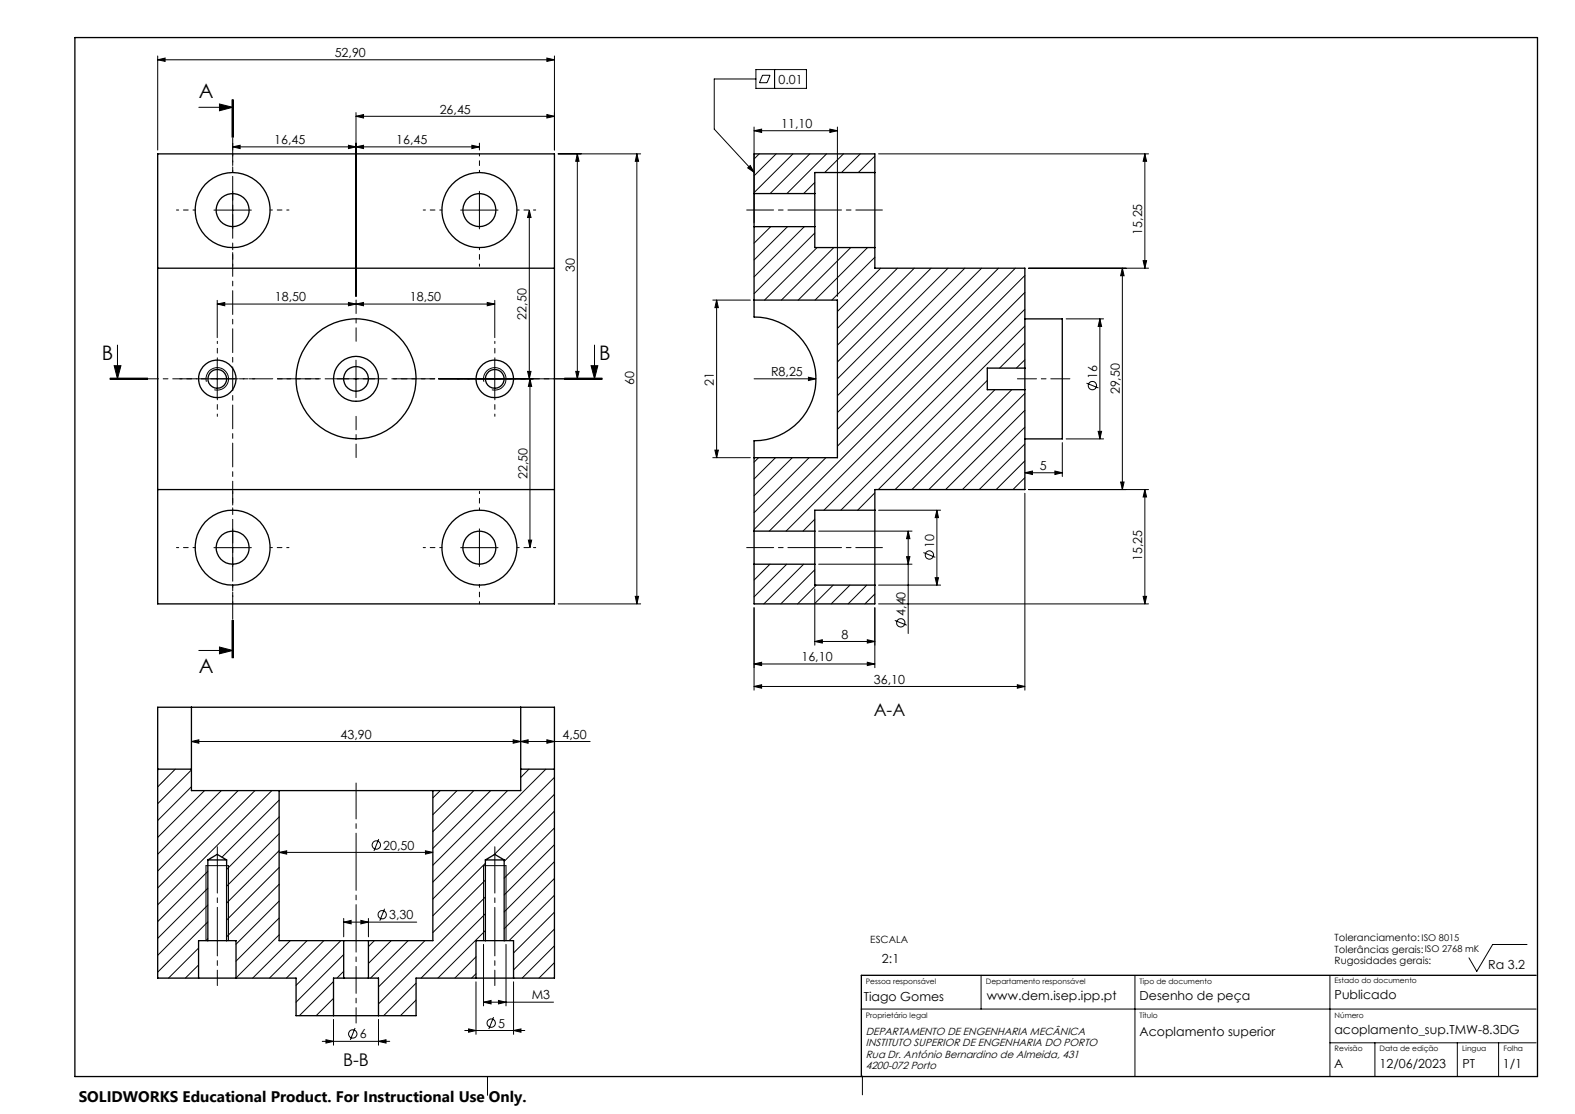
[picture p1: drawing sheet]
<svg xmlns="http://www.w3.org/2000/svg" width="420mm" height="297mm" viewBox="0 0 420 297" stroke-linecap="round" stroke-linejoin="round" font-family="sans-serif">
<g fill="none" stroke="#000" stroke-width=".35">
<path d="M20 10h390v277h-390zM42.1 41h105.7v120h-105.7zM201.1 51.6v8.8M201.1 51.6h16.2M217.3 51.6v8.8M233.3 46v20M233.3 46v-5h-32.2v10.6M233.3 46h-16v5.6M42.1 71.5h105.7M201.1 60.4v24.1a16.5 16.5 0 0 1 16.5 16.5 16.5 16.5 0 0 1-16.5 16.5v24.1M201.1 60.4h16.2M217.3 60.4v5.6h16"/>
<path d="M233.3 66v5.5h40v26.6M201.1 80h22.2v42h-22.2M273.3 98.1v5.8M273.3 85h10v32h-10M273.3 98.1h-10v5.8h10M273.3 103.9v26.6h-40v5.5M42.1 130.5h105.7M233.3 136v20M233.3 136h-16v5.6M201.1 141.6v8.8M201.1 150.4v10.6h32.2v-5M201.1 150.4h16.2"/>
<path d="M201.1 141.6h16.2M217.3 141.6v8.8M217.3 150.4v5.6h16M51 188.6v16.5M138.9 188.6v16.5M42.1 205.1v-16.5h105.7v16.5M42.1 205.1v55.7h10.9M42.1 205.1h8.9M51 205.1v5.7h23.4M74.4 210.8h41M74.4 210.8v40h17.3M115.4 210.8v40h-17.2"/>
<path d="M138.9 205.1h8.9M138.9 205.1v5.7h-23.5M147.8 205.1v55.7h-10.9M55.4 229.3h5M55.4 229.3l2.5-1.5 2.5 1.5M55.4 229.3v21.5M60.4 229.3v21.5M129.4 229.3h5M129.4 229.3l2.5-1.5 2.5 1.5M129.4 229.3v21.5M134.4 229.3v21.5M55.4 250.8h5"/>
<path d="M55.4 250.8h-2.4v10M60.4 250.8h2.5v10M91.7 250.8h6.5M91.7 250.8v10M98.2 250.8v10M129.4 250.8h5M129.4 250.8h-2.5v10M134.4 250.8h2.5v10M53 260.8h9.9M62.9 260.8h16.1v10h9.9M88.9 270.8h12M91.7 260.8h6.5"/>
<path d="M91.7 260.8h-2.8v10M98.2 260.8h2.7v10M126.9 260.8h10M126.9 260.8h-16v10h-10M409.6 260h-179.9v27"/>
<circle cx="62" cy="56" r="10"/>
<circle cx="62" cy="56" r="4.4"/>
<circle cx="127.8" cy="56" r="10"/>
<circle cx="127.8" cy="56" r="4.4"/>
<circle cx="57.9" cy="101" r="2.5"/>
<circle cx="57.9" cy="101" r="5"/>
<circle cx="94.9" cy="101" r="6"/>
<circle cx="94.9" cy="101" r="3.3"/>
<circle cx="94.9" cy="101" r="16"/>
<circle cx="131.9" cy="101" r="5"/>
<circle cx="131.9" cy="101" r="2.5"/>
<circle cx="62" cy="146" r="10"/>
<circle cx="62.1" cy="146" r="4.4"/>
<circle cx="127.8" cy="146" r="10"/>
<circle cx="127.8" cy="146" r="4.4"/>
</g>
<g fill="none" stroke="#000" stroke-width=".27">
<path d="M42.1 15.9l1.9-.4v.9zM42.1 14.9v25.1M42.1 15.9h105.7M145.8 15.5l2 .4-2 .5zM147.8 14.9v25.1M201.6 18.6h13.5v5h-13.5zM206.6 18.6v5M53 28.6h9.1M58.5 27.7l3.6 .9-3.6 .9zM61.9 26.6v10M62.1 39.2l1.9-.5v.9zM62.1 38.2v1.8"/>
<path d="M62.1 39.2h65.7M62.1 26.6v10M62.2 26.6v10M92.9 38.7l2 .5-2 .4zM94.9 39.2l2-.5v.9zM94.9 31l2-.5v1zM94.9 30v49M94.9 31h52.9M125.8 38.7l2 .5-2 .4zM127.8 38.2v1.8M145.8 30.5l2 .5-2 .5zM201.1 34.9l2-.5v.9z"/>
<path d="M201.1 33.9v25.5M201.1 34.9h22.2M201.6 21.1h-11.1v13.3l10.6 11.5M203.3 20.1h2.1l-.9 1.9h-2zM221.3 34.4l2 .5-2 .4zM223.3 33.9v45.1M57 56h10M62.1 51v10M122.8 56h10M127.8 51v10M141.1 56v45M141.1 56l.5 2h-.9z"/>
<path d="M148.8 41h22.1M154 41l.4 2h-.9zM154 41v60M169.8 41l.5 2h-.9zM169.8 41v120M199.4 44.8l.7-.7 1 1.8zM202.5 41l-1.4 1.4M207 41l-5.9 5.9M211.5 41l-10.4 10.4M215.9 41l-10.5 10.6M217.3 48.6l-3 3M220.4 41l-10.6 10.6"/>
<path d="M224.9 41l-5 5M229.4 41l-5 5M233.3 41.6l-4.4 4.4M234.3 41h72M305.3 41l.5 2h-1zM305.3 41v30.5M205.5 60.4l-4.4 4.4M210 60.4l-8.9 8.9M214.5 60.4l-13.4 13.4M217.3 62.1l-16.2 16.2M217.9 66l-14 14M222.4 66l-14 14"/>
<path d="M226.9 66l-14 14M231.4 66l-14.1 14M233.3 68.6l-11.5 11.4M234.8 71.5l-11.5 11.5M239.3 71.5l-16 16.1M243.8 71.5l-20.5 20.5M248.3 71.5l-25 25M252.8 71.5l-29.5 29.5M257.3 71.5l-34 34M261.8 71.5l-38.5 38.5M266.3 71.5l-43 43M270.8 71.5l-47.5 47.5"/>
<path d="M273.3 73.4l-68.2 68.2M273.3 78l-63.7 63.6M274.3 71.5h32M299.3 71.5l.5 2h-1zM299.3 71.5v59M304.8 69.5h1l-.5 2zM30.4 97.5h1.8l-.9 3.5zM31.3 92v9M57.9 96v10M57.9 80.1v9.9M57.9 81.1h74M57.9 81.1l2-.5v.9z"/>
<path d="M92.9 80.6l2 .5-2 .4zM94.9 96v10M94.9 81.1l2-.5v.9zM129.9 80.6l2 .5-2 .4zM131.9 80.1v9.9M131.9 96v10M140.7 99h.9l-.5 2zM153.5 99h.9l-.4 2zM157.6 97.5h1.8l-.9 3.5zM158.5 92v9M190.1 80h10M191.1 80l.5 2h-1z"/>
<path d="M191.1 80v42M273.3 82.4l-53.6 53.6M273.3 86.9l-49.1 49.1M273.3 91.4l-6.7 6.7M273.3 95.9l-2.3 2.2M284.3 85h10M293.3 85l.5 2h-1zM293.3 85v32M29.4 101h10M29.4 100.8h10M29.4 101.2h10M53 101h9.9"/>
<path d="M55 101.8a3 3 0 0 1 2.7-3.8 3 3 0 0 1 3.2 3.3 3 3 0 0 1-3.8 2.6M89.9 101h10M129 101.8a3 3 0 0 1 2.7-3.8 3 3 0 0 1 3.2 3.3 3 3 0 0 1-3.7 2.6M141.3 101v45M141.3 101l.5 2h-.9zM150.6 100.8h10M150.6 101.2h10M160.6 101h-43.7M201.1 101h16.5M215.6 100.6l2 .4-2 .5zM263.3 101.4l-29.1 29.1M265.3 103.9l-26.6 26.6"/>
<path d="M269.8 103.9l-26.6 26.6M273.3 104.9l-25.6 25.6M273.3 109.4l-21.1 21.1M273.3 113.9l-16.7 16.6M273.3 118.4l-12.2 12.1M283.3 118v9M284.3 117h10M289.7 102.2l3.2 1.2M292.8 115h1l-.5 2zM190.1 122h10M190.6 120h1l-.5 2zM202.3 122l-1.2 1.2"/>
<path d="M206.8 122l-5.7 5.7M211.3 122l-10.2 10.2M215.8 122l-14.7 14.7M217.3 138.4l-3.2 3.2M220.2 122l-19.1 19.2M233.3 131.4l-4.6 4.6M233.3 135.9l-.1 .1M234.3 136h16.5M249.8 136l.5 2h-.9zM249.8 136v20M273.3 122.9l-7.7 7.6M273.3 127.3l-3.2 3.2"/>
<path d="M273.3 126l2-.4v.9zM273.3 131.5v52.5M273.3 126h10M274.3 130.5h32M281.3 125.6l2 .4-2 .5zM298.8 128.5h1l-.5 2zM305.3 130.5l.5 2h-1zM305.3 130.5v30.5M57 146h10M62.1 141v10M122.8 146h10M127.8 141v10"/>
<path d="M140.9 144h.9l-.5 2zM169.4 159h.9l-.5 2zM205.3 150.4l-4.2 4.3M209.8 150.4l-8.7 8.7M214.3 150.4l-10.6 10.6M217.3 151.9l-9.1 9.1M217.3 157v15M217.7 156l-5 5M218.3 141.6h24.9M218.3 150.4h24.9M222.2 156l-5 5M226.7 156l-5 5"/>
<path d="M231.1 156l-4.9 5M233.3 158.4l-2.7 2.6M234.3 156h16.5M241.8 148.4h.8l-.4 2zM242.2 141.6v27.3M242.2 141.6l.4 2h-.8zM246.2 147.3l3.2 1.3M249.4 154h.9l-.5 2zM304.8 159h1l-.5 2zM53 173.4h9.1M58.5 172.5l3.6 .9-3.6 .9zM61.9 165.4v10"/>
<path d="M62.1 165.4v10M62.2 165.4v10zM148.8 161h22.1M201.1 177l2-.4v.8zM201.1 162v22M201.1 177h32.2M217.3 171l2-.4v.8zM217.3 171h16M231.3 176.6l2 .4-2 .4zM231.3 170.6l2 .4-2 .4zM233.3 162v16M234.3 161h72"/>
<path d="M238.6 165.4l3.2 1.3M51 197.7l2-.5v1zM136.8 197.2l2.1 .5-2.1 .5zM138.9 197.7l1.9-.5v1zM145.8 197.2l2 .5-2 .5zM157.4 197.7h-106.4M201.1 183l2-.4v.9zM201.1 183h72.2M271.3 182.6l2 .4-2 .5zM42.3 205.1l-.2 .2M46.7 205.1l-4.6 4.7M51 205.3l-8.9 9"/>
<path d="M51 209.8l-8.9 9M54.5 210.8l-12.4 12.5M59 210.8l-16.9 16.9M63.5 210.8l-21.4 21.4M68 210.8l-25.9 25.9M72.5 210.8l-30.4 30.4M74.4 213.3l-15.2 15.2M74.4 217.8l-14 14M117.4 210.8l-2 1.9M121.9 210.8l-6.5 6.4M126.4 210.8l-11 10.9M130.8 210.8l-15.4 15.4"/>
<path d="M135.4 210.8l-20 19.9M141 205.1l-2.1 2.2M145.6 205.1l-30.2 30.1M147.8 207.3l-32.4 32.4M147.8 211.8l-16.1 16.2M147.8 216.2l-13.4 13.5M55.4 232.3l-13.3 13.4M55.4 236.8l-13.3 13.4M74.4 227.3l2-.5v.9zM74.4 222.3l-14 14M74.4 226.8l-14 14M74.4 231.3l-14 14"/>
<path d="M74.4 235.8l-14 14M74.4 227.3h41M101 223.7l-1.3 3.2M113.5 226.8l1.9 .5-1.9 .4zM129.4 230.1l-14 14.1M129.4 234.6l-14 14M129.4 239.1l-28.5 28.5M147.8 220.7l-13.4 13.4M147.8 225.2l-13.4 13.4M147.8 229.7l-13.4 13.4M147.8 234.2l-13.4 13.4M147.8 238.7l-12.1 12.1"/>
<path d="M53 252.8l-8.1 8M53 257.3l-3.6 3.5M55.4 250.3l-.5 .5v-20h6v20M55.4 241.3l-13.3 13.4M55.4 245.8l-13.3 13.4M74.4 240.2l-11.5 11.5M74.4 244.8l-11.5 11.5M74.4 249.2l-11.5 11.5M77.4 250.8l-10 10M81.9 250.8l-10 10M86.4 250.8l-10 10M90.9 250.8l-11.9 11.9"/>
<path d="M91.7 245.8l1.9-.4v.9zM91.7 254.5l-12.7 12.7M91.7 259l-1.8 1.8M91.7 244.9v4.9M91.7 245.8h19.4M96.2 245.4l2 .4-2 .5zM98.2 244.9v4.9M99.8 250.8l-1.6 1.6M102.6 242.3l-1.3 3.2M104.3 250.8l-6.1 6.1M108.8 250.8l-10 10M113.3 250.8l-12.4 12.3"/>
<path d="M126.9 255.1l-5.6 5.7M126.9 259.6l-1.1 1.2M128.9 250.8v-20h6v20M128.9 251.8v16.4M129.4 243.6l-17.1 17.2M129.4 248.1l-12.6 12.7M134.9 251.8v16.4M147.8 243.2l-10.9 10.9M147.8 247.7l-10.9 10.9M147.8 252.2l-8.6 8.6M147.8 256.6l-4.1 4.2M407.2 251.8h-9.2l-4.2 7.2-2.1-3.6"/>
<path d="M85.9 277.6h18M86.9 277.2l2 .4-2 .5zM88.9 271.8v6.9M88.9 261.7l-9.1 9.1M88.9 266.2l-4.6 4.6M88.9 270.6l-.1 .2M94.7 274.1l-1.3 3.1M100.9 277.6l2-.4v.9zM100.9 271.8v6.9M110.9 262.1l-8.6 8.7M110.9 266.6l-4.1 4.2M123.9 274.7h16"/>
<path d="M125 274.3l1.9 .4-1.9 .5zM126.9 261.8v14M128.9 267.2l2.1-.5v.9zM128.9 267.2h18.7M131.6 271.2l-1.2 3.2M132.9 266.7l2 .5-2 .4zM136.9 274.7l2-.4v.9zM136.9 261.8v14M229.6 269h180M261.6 260v9M302.6 260v27M354.6 260v27"/>
<path d="M354.6 278h55M366.6 278v9M388.6 278v9M399.6 278v9M130 287v5M230 286.9v5"/>
<circle cx="291.3" cy="102.8" r="1.1"/>
<circle cx="247.8" cy="148" r="1.12"/>
<circle cx="240.2" cy="166.1" r="1.11"/>
<circle cx="100.3" cy="225.3" r="1.11"/>
<circle cx="101.9" cy="243.9" r="1.12"/>
<circle cx="94.1" cy="275.7" r="1.12"/>
<circle cx="131" cy="272.8" r="1.12"/>
</g>
<g fill="none" stroke="#000" stroke-width=".27" stroke-dasharray="15.2 1.3 1.3 1.3" stroke-dashoffset="14.6">
<path d="M52.1 56h-5M62.1 46v-5M72.1 56h5M117.9 56h-5M127.9 46v-5M137.9 56h5M62.1 66v5M127.9 66v5M58 96v-5M132 96v-5M53 101h-5M58 106v5"/>
<path d="M63 101h5M127 101h-5M132 106v5M137 101h5M62.1 136v-5M127.9 136v-5M52.1 146h-5M62.1 156v5M72.1 146h5M117.9 146h-5M127.9 156v5M137.9 146h5"/>
</g>
<path d="M95 91v-11M85 101h-11M95 111v11M105 101h11" fill="none" stroke="#000" stroke-width=".27" stroke-dasharray="15.2 1.3 1.3 1.3" stroke-dashoffset="11.6"/>
<path d="M62.1 26.6v148.8" fill="none" stroke="#000" stroke-width=".27" stroke-dasharray="6.3 1.3 1.3 1.3" stroke-dashoffset="-.1"/>
<path d="M160.6 101h-131.2" fill="none" stroke="#000" stroke-width=".27" stroke-dasharray="6.3 1.3 1.3 1.3" stroke-dashoffset="3.6"/>
<path d="M95 260.8v-10" fill="none" stroke="#000" stroke-width=".27" stroke-dasharray="15.2 1.3 1.3 1.3" stroke-dashoffset="12.1"/>
<path d="M95 250.8v-42" fill="none" stroke="#000" stroke-width=".27" stroke-dasharray="15.2 1.3 1.3 1.3" stroke-dashoffset="5.7"/>
<path d="M58 229.3v21.5M132 229.3v21.5" fill="none" stroke="#000" stroke-width=".27" stroke-dasharray="15.2 1.3 1.3 1.3" stroke-dashoffset="6.4"/>
<path d="M58 229.3v-3.5M132 229.3v-3.5" fill="none" stroke="#000" stroke-width=".27" stroke-dasharray="15.2 1.3 1.3 1.3"/>
<path d="M58 250.8v12M132 250.8v12M95 272.8v-12" fill="none" stroke="#000" stroke-width=".27" stroke-dasharray="15.2 1.3 1.3 1.3" stroke-dashoffset="11.1"/>
<path d="M285.3 101h-14" fill="none" stroke="#000" stroke-width=".27" stroke-dasharray="15.2 1.3 1.3 1.3" stroke-dashoffset="10.1"/>
<path d="M217.3 56h18M217.3 146h18" fill="none" stroke="#000" stroke-width=".27" stroke-dasharray="15.2 1.3 1.3 1.3" stroke-dashoffset="8.1"/>
<path d="M199.1 56h18.2M199.1 146h18.2" fill="none" stroke="#000" stroke-width=".27" stroke-dasharray="15.2 1.3 1.3 1.3" stroke-dashoffset="8"/>
<g fill="#000">
<path d="M215.6 100.6l2 .4-2 .5z"/>
<path d="M145.8 15.5l2 .4-2 .5zM42.1 15.9l1.9-.4v.9z"/>
<path d="M58.5 27.7l3.6 .9-3.6 .9zM58.5 172.5l3.6 .9-3.6 .9z"/>
<path d="M92.9 38.7l2 .5-2 .4zM62.1 39.2l1.9-.5v.9zM125.8 38.7l2 .5-2 .4zM94.9 39.2l2-.5v.9z"/>
<path d="M94.9 31l2-.5v1zM145.8 30.5l2 .5-2 .5z"/>
<path d="M141.1 56l.5 2h-.9zM140.7 99h.9l-.5 2zM141.3 101l.5 2h-.9zM140.9 144h.9l-.5 2z"/>
<path d="M199.4 44.8l.7-.7 1 1.8zM128.9 267.2l2.1-.5v.9zM132.9 266.7l2 .5-2 .4zM91.7 245.8l1.9-.4v.9zM96.2 245.4l2 .4-2 .5zM74.4 227.3l2-.5v.9zM113.5 226.8l1.9 .5-1.9 .4zM51 197.7l2-.5v1zM136.8 197.2l2.1 .5-2.1 .5z"/>
<path d="M94.9 81.1l2-.5v.9zM129.9 80.6l2 .5-2 .4zM57.9 81.1l2-.5v.9zM92.9 80.6l2 .5-2 .4z"/>
<path d="M293.3 85l.5 2h-1zM292.8 115h1l-.5 2zM249.8 136l.5 2h-.9zM249.4 154h.9l-.5 2zM242.2 141.6l.4 2h-.8zM241.8 148.4h.8l-.4 2zM191.1 80l.5 2h-1zM190.6 120h1l-.5 2zM299.3 71.5l.5 2h-1zM298.8 128.5h1l-.5 2zM305.3 41l.5 2h-1zM304.8 69.5h1l-.5 2zM305.3 130.5l.5 2h-1zM304.8 159h1l-.5 2z"/>
<path d="M157.6 97.5h1.8l-.9 3.5zM30.4 97.5h1.8l-.9 3.5z"/>
<path d="M169.4 159h.9l-.5 2zM169.8 41l.5 2h-.9zM153.5 99h.9l-.4 2zM154 41l.4 2h-.9z"/>
<path d="M217.3 171l2-.4v.8zM231.3 170.6l2 .4-2 .4zM201.1 183l2-.4v.9zM271.3 182.6l2 .4-2 .5zM273.3 126l2-.4v.9zM281.3 125.6l2 .4-2 .5zM201.1 34.9l2-.5v.9zM221.3 34.4l2 .5-2 .4z"/>
<path d="M231.3 176.6l2 .4-2 .4zM201.1 177l2-.4v.8z"/>
<path d="M136.9 274.7l2-.4v.9zM125 274.3l1.9 .4-1.9 .5zM100.9 277.6l2-.4v.9zM86.9 277.2l2 .4-2 .5zM145.8 197.2l2 .5-2 .5zM138.9 197.7l1.9-.5v1z"/>
</g>
<g font-size="5.3">
<text x="53.1" y="26.2">A</text>
<text x="27.1" y="95.9">B</text>
<text x="159.8" y="95.9">B</text>
<text x="53.1" y="179.4">A</text>
</g>
<g font-size="4.7">
<text x="233" y="191">A-A</text>
<text x="91.5" y="284.2">B-B</text>
</g>
<text font-size="4.1" x="21" y="293.7">SOLIDWORKS Educational Product. For Instructional Use Only.</text>
<g font-size="3.3">
<text x="89.3" y="15.2">52,90</text>
<text x="207.6" y="22.3">0.01</text>
<text x="117.2" y="30.3">26,45</text>
<text x="208.3" y="34.1">11,10</text>
<text x="73.1" y="38.4">16,45</text>
<text x="105.6" y="38.4">16,45</text>
<text x="304.6" y="62.6" transform="rotate(-90 304.6 62.6)">15,25</text>
<text x="153.3" y="72.5" transform="rotate(-90 153.3 72.5)">30</text>
<text x="73.3" y="80.3">18,50</text>
<text x="109.3" y="80.3">18,50</text>
<text x="140.4" y="85.2" transform="rotate(-90 140.4 85.2)">22,50</text>
<text x="205.6" y="100.3">R8,25</text>
<text x="292.5" y="101" transform="rotate(-90 292.5 101)">16</text>
<text x="169.1" y="102.5" transform="rotate(-90 169.1 102.5)">60</text>
<text x="190.4" y="102.8" transform="rotate(-90 190.4 102.8)">21</text>
<text x="298.6" y="105.1" transform="rotate(-90 298.6 105.1)">29,50</text>
<text x="277.3" y="125.3">5</text>
<text x="140.6" y="127.7" transform="rotate(-90 140.6 127.7)">22,50</text>
<text x="249.1" y="146.1" transform="rotate(-90 249.1 146.1)">10</text>
<text x="304.6" y="149.6" transform="rotate(-90 304.6 149.6)">15,25</text>
<text x="241.4" y="164.2" transform="rotate(-90 241.4 164.2)">4,40</text>
<text x="224.4" y="170.3">8</text>
<text x="213.7" y="176.3">16,10</text>
<text x="233" y="182.3">36,10</text>
<text x="90.8" y="197">43,90</text>
<text x="150" y="197">4,50</text>
<text x="102.2" y="226.5">20,50</text>
<text x="103.8" y="245.1">3,30</text>
<text x="235.2" y="256.7">2:1</text>
<text x="396.8" y="258.2">Ra 3.2</text>
<text x="141.8" y="266.4">M3</text>
<text x="230.4" y="266.9">Tiago Gomes</text>
<text x="263.2" y="266.5">www.dem.isep.ipp.pt</text>
<text x="303.9" y="266.5">Desenho de peça</text>
<text x="355.9" y="266.5">Publicado</text>
<text x="132.8" y="274">5</text>
<text x="355.8" y="275.7">acoplamento_sup.TMW-8.3DG</text>
<text x="95.9" y="276.9">6</text>
<text x="303.9" y="276.1">Acoplamento superior</text>
<text x="355.8" y="284.7">A</text>
<text x="367.9" y="284.7">12/06/2023</text>
<text x="390" y="284.7">PT</text>
<text x="400.8" y="284.7">1/1</text>
</g>
<g font-size="2.8">
<text x="230.9" y="276">DEPARTAMENTO DE ENGENHARIA MECÂNICA</text>
<text x="230.9" y="282">Rua Dr. António Bernardino de Almeida, 431</text>
<text x="230.9" y="279">INSTITUTO SUPERIOR DE ENGENHARIA DO PORTO</text>
<text x="230.9" y="285">4200-072 Porto</text>
</g>
<g font-size="2.7">
<text x="232.1" y="251.4">ESCALA</text>
<text x="355.9" y="250.8">Toleranciamento: ISO 8015</text>
<text x="355.9" y="254">Tolerâncias gerais:ISO 2768 mK</text>
<text x="355.9" y="257.1">Rugosidades gerais:</text>
</g>
<g font-size="2">
<text x="230.9" y="262.3">Pessoa responsável</text>
<text x="262.9" y="262.3">Departamento responsável</text>
<text x="303.9" y="262.3">Tipo de documento</text>
<text x="355.9" y="262.1">Estado do documento</text>
<text x="230.9" y="271.3">Proprietário legal</text>
<text x="303.9" y="271.3">Título</text>
<text x="355.9" y="271.3">Número</text>
<text x="355.9" y="280.3">Revisão</text>
<text x="367.9" y="280.3">Data de edição</text>
<text x="389.9" y="280.3">Lingua</text>
<text x="400.9" y="280.3">Folha</text>
</g>
</svg>
